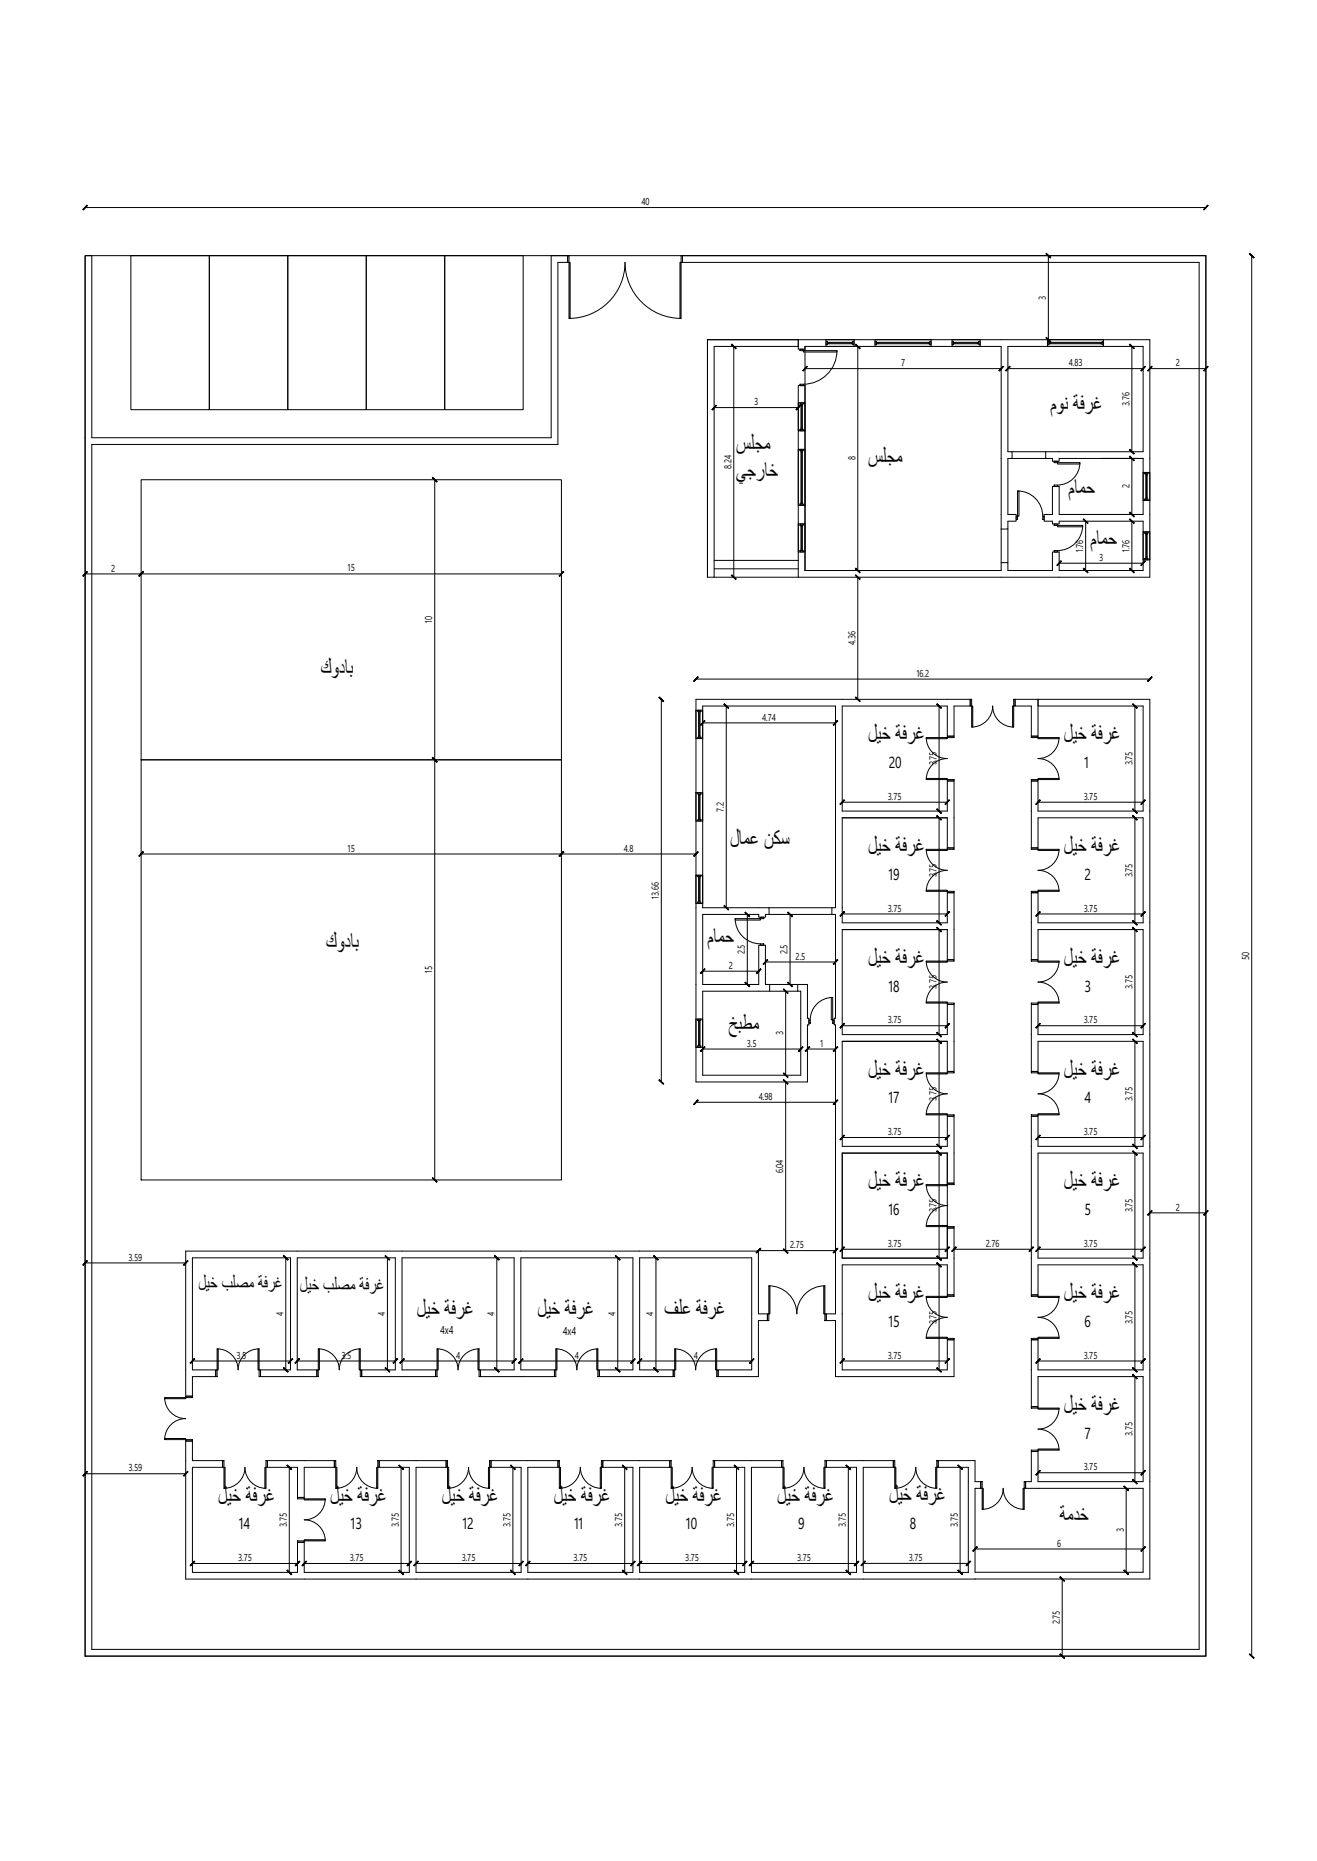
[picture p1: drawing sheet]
<svg xmlns="http://www.w3.org/2000/svg" width="841mm" height="1189mm" viewBox="0 0 841 1189" stroke-linecap="round" stroke-linejoin="round" font-family="sans-serif">
<!-- layer: 0 -->
<g fill="none" stroke="#000" stroke-width=".64">
<path d="M54 163h716v895h-716zM84 163h50v99h-50zM134 163h50v99h-50zM184 163h50v99h-50zM234 163h50v99h-50zM284 163h50v99h-50zM510 217h-58v152M514 221v143h125M703 293h27M90 306h269v179h-269zM456 358h54M456 369h54"/>
<path d="M456 363h54M90 485h269v269h-269zM538 522h67M538 594h67M538 665h67M538 737h67v67h-67z"/>
</g>
<!-- layer: A-Wall -->
<g fill="none" stroke="#000" stroke-width=".64">
<path d="M54 163h5v117h293v-117h10v5h-6v116h-297v770h707v-886h-330v-5h334v895h-716zM452 217h58v4h-54v148h-4zM510 217h17v4h-13v2h-4zM527 217h18M545 217h14v4h-14zM559 217h36M595 217h13v4h-13zM608 217h61v4h-25v68h2v4h-2v36h5v4h-5v5h-5v-117h-13v-4M669 217h65v85h-4v-9h-54v2h-4v-2h-4v-4h62v-68h-25v-4M527 221h18M559 221h36M608 221h18"/>
<path d="M669 221h36M510 246h4v11h-4zM510 257v18M514 257v18M510 275h4v12h-4zM510 287v36M514 287v36M730 302v18M734 302v38h-4v-7h-54v2h-4v-2h-5v-4h5v-18h4v18h54v-9h4M510 323h4v12h-4zM510 335v18M514 335v29h125v-5h5v5h28v-11h4v11h54v-6h4"/>
<path d="M730 340v18M734 340v29h-224v-16h4M444 454h5v-3h85v129h-3v4h3v66h-1v5h1v184h-6v5h6v35h75v-23h-4v19h-67v-67h67v19h4v-43h-4v20h-67v-67h67v19h4v-43h-4v19h-67v-67h67v19h4v-42h-4v19h-67v-67h67v19h4v-43h-4v20h-67v-68h67v20h4v-43h-4v19h-67v-67h67v19h4v-19h11v-4h-176v25M449 454v18M648 447h15v23h-4v-19h-11zM444 472h5v34h-5zM444 506v18M449 506v18M444 524h5v35h-5zM444 559v18M449 559v18M444 651h5v-18h42v-4h-2v-25h-4v25h-36v-45h36v2h4v-2h2v-4h-42v-3h-5v92"/>
<path d="M449 651v18M444 669h5v18h62v-54h-2v-4h7v21h1v5h-1v36h-72zM663 737h67v67h-67zM119 799h365v40h6v5h-6v35h-25v-4h21v-71h-72v71h22v4h-47v-4h21v-71h-71v71h21v4h-47v-4h21v-71h-71v71h21v4h-47v-4h21v-71h-62v71h12v4h-36v-4h20v-71h-63v71h15v4h-15v13h-4zM119 921h4v12h19v4h-19v67h67v-19h4v19h67v-67h-19v-4h43v4h-19v67h67v-67h-19v-4h42v4h-19v67h67v-67h-19v-4h43v4h-20v67h68v-67h-20v-4h43v4h-19v67h67v-67h-19v-4h42v4h-19v67h67v-67h-19v-4h24v14h3v4h-3v53h107v-53h-75v-4h4v-20h4v20h67v-68h-67v20h-4v-43h4v19h67v-67h-67v19h-4v-114h4v19h67v-67h-67v19h-4v-42h4v19h67v-67h-67v19h-4v-43h4v20h67v-68h-67v20h-4v-43h4v19h67v-67h-67v-4h71v562h-615zM171 933h43v4h-20v20h-4v-20h-19zM623 1009h.1"/>
</g>
<!-- layer: DI -->
<g fill="none" stroke="#000" stroke-width=".64">
<path d="M54 133h716M669 163v54M799 163v895M469 221v148M514 235h125M548 221v143M644 235h86M723 221v68M734 235h36M456 260h54M723 293v36M278 306v448"/>
<path d="M693 333v31M723 333v31M676 360h54M54 367h305M548 369v78M444 434h290M422 447v244M464 451v129M600 451v67M725 451v67M449 462h85M538 512h67"/>
<path d="M663 512h67M600 522v68M725 522v68M90 546h354M477 584v45M505 584v45M538 584h67M600 594v67M663 584h67M725 594v67M489 615h45M449 620h36"/>
<path d="M502 633v54M538 655h67M663 655h67M449 670h62M516 670h18M600 665v67M725 665v67M502 691v108M444 704h90M538 727h67M600 737v67M663 727h67"/>
<path d="M725 737v67M734 775h36M484 799h50M538 798h67M609 798h50M663 798h67M54 807h65M182 804v71M247 804v71M317 804v71M394 804v71M419 804v71"/>
<path d="M600 808v67M725 808v67M123 869h63M190 869h62M257 869h71M333 869h71M408 869h72M538 869h67M663 869h67M725 879v68M185 937v67M256 937v67"/>
<path d="M328 937v67M399 937v67M470 937v67M542 937v67M613 937v67M54 941h65M663 941h67M719 951v53M123 999h67M194 999h67M266 999h67M337 999h67"/>
<path d="M408 999h68M480 999h67M551 999h67M623 990h107M678 1009v49"/>
</g>
<g fill="#000" stroke="#000" stroke-width=".64">
<path d="M56 131l-3 3 3-3zM56 131l-3 3z"/>
<path d="M771 131l-2 3zM771 131l-2 3z"/>
<path d="M668 162l3 3zM668 162l3 3z"/>
<path d="M798 162l3 3zM798 162l3 3z"/>
<path d="M668 216l3 2zM668 216l3 2z"/>
<path d="M467 220l3 3zM467 220l3 3z"/>
<path d="M515 234l-2 3 3-3zM515 234l-2 3z"/>
<path d="M546 220l3 3zM546 220l3 3z"/>
<path d="M641 234l-3 3zM641 234l-3 3z"/>
<path d="M645 234l-3 3 3-3zM645 234l-3 3z"/>
<path d="M721 220l3 3zM721 220h1l2 3z"/>
<path d="M728 237h1l2-3zM731 234l-2 3z"/>
<path d="M735 234l-2 3 3-3zM735 234l-2 3z"/>
<path d="M771 234l-2 3zM771 234h1l-3 3z"/>
<path d="M457 259l-2 3 3-3zM457 259l-2 3z"/>
<path d="M508 262h1l2-3zM511 259l-2 3z"/>
<path d="M722 287h-1l3 3zM721 287l3 3z"/>
<path d="M721 292l3 2zM722 291l2 3-3-2z"/>
<path d="M276 305l3 3zM276 305l3 3z"/>
<path d="M692 332l3 2zM692 332l3 2z"/>
<path d="M721 327l3 3-2-3zM721 327l3 3z"/>
<path d="M721 332l3 2zM721 332l1-1 2 3z"/>
<path d="M678 358l-3 3 3-2zM678 358l-3 3z"/>
<path d="M56 365l-3 3 3-3zM56 365l-3 3z"/>
<path d="M89 368l2-3zM91 365l-2 3z"/>
<path d="M91 365l-2 3zM91 365l-2 3z"/>
<path d="M357 368l3-3zM360 365l-3 3z"/>
<path d="M467 368l3 2-3-3zM467 368l3 2z"/>
<path d="M546 363l3 3zM546 363l3 3z"/>
<path d="M546 368l3 2zM547 367l2 3-3-2z"/>
<path d="M692 363l3 3zM692 363l3 3h-1z"/>
<path d="M721 363l3 3-2-3zM721 363l3 3z"/>
<path d="M728 361h1l2-3zM731 358v1l-2 2z"/>
<path d="M446 432l-3 3zM443 435l3-3z"/>
<path d="M733 435l2-3zM735 432l1 1-3 2z"/>
<path d="M421 446l2 2h1zM421 446v-1l3 3z"/>
<path d="M462 450l3 2zM463 450l2 2z"/>
<path d="M547 445l-1 1 3 2zM546 446l3 2z"/>
<path d="M598 450l3 3v-1zM598 450l3 2z"/>
<path d="M723 450l3 3v-1zM723 450h1l2 2z"/>
<path d="M450 460l-2 3 2-2zM447 463l3-3z"/>
<path d="M535 460l-3 3zM535 460v1l-3 2z"/>
<path d="M276 484l3 3zM276 484l3 3z"/>
<path d="M276 484l3 3zM276 484l3 3z"/>
<path d="M539 511l-2 3 2-3zM539 511l-2 3z"/>
<path d="M598 517l3 2zM598 517l3 2v1z"/>
<path d="M606 511l-2 3zM606 511l-2 3z"/>
<path d="M664 511l-2 3 2-3zM664 511l-2 3h-1z"/>
<path d="M723 517l3 2-2-2zM723 517l3 2v1z"/>
<path d="M728 514h1l2-3zM731 511l-2 3z"/>
<path d="M598 521l3 3zM598 521l3 3z"/>
<path d="M723 521l3 3zM723 521h1l2 3z"/>
<path d="M91 544l-2 3 3-3zM91 544l-2 3z"/>
<path d="M357 547l3-3zM360 544l-3 3z"/>
<path d="M360 544l-3 3 3-3zM360 544l-3 3z"/>
<path d="M446 544l-3 3zM446 544l-3 3z"/>
<path d="M463 578l-1 1 3 2zM462 579l3 2z"/>
<path d="M476 583l2 3 1-1zM476 583l3 2z"/>
<path d="M503 583l3 3v-1zM503 583l3 2-3-2z"/>
<path d="M539 582l-2 3 2-2zM539 582l-2 3z"/>
<path d="M598 588l3 3zM598 588l3 3z"/>
<path d="M598 593l3 2zM598 593l3 2z"/>
<path d="M606 582l-2 3zM606 582v1l-2 2z"/>
<path d="M664 582l-2 3 2-2zM664 582l-2 3h-1z"/>
<path d="M723 588l3 3-2-3zM723 588l3 3z"/>
<path d="M723 593l3 2zM723 593l1-1 2 3z"/>
<path d="M728 585h1l2-3zM731 582v1l-2 2z"/>
<path d="M450 619l-2 3 2-3zM450 619l-2 3z"/>
<path d="M490 613l-2 3 2-3zM487 616l3-3-2 3z"/>
<path d="M535 613l-3 3zM535 613l-3 3z"/>
<path d="M476 628l3 2-3-3zM476 628l3 2h-1z"/>
<path d="M483 622l3-3zM486 619l-3 3z"/>
<path d="M500 632l3 3v-1zM500 632l3 2z"/>
<path d="M503 627l3 3zM503 628l3 2z"/>
<path d="M539 654l-2 3 2-3zM539 654l-2 3z"/>
<path d="M598 659l3 3zM598 660l3 2z"/>
<path d="M606 654l-2 3zM606 654l-2 3z"/>
<path d="M664 654l-2 3 2-3zM664 654l-2 3-1-1z"/>
<path d="M723 660l3 2-2-3zM723 660l3 2z"/>
<path d="M728 656l1 1 2-3zM731 654l-2 3z"/>
<path d="M450 669l-2 3 2-3zM450 669l-2 3-1-1z"/>
<path d="M510 671v1l3-3zM513 669l-3 3z"/>
<path d="M517 669l-3 3 3-3zM517 669l-3 3v-1z"/>
<path d="M535 669l-3 2v1zM535 669l-3 3z"/>
<path d="M598 664l3 3v-1zM598 664l3 2z"/>
<path d="M723 664l3 3v-1zM723 664h1l2 2z"/>
<path d="M421 690l3 2zM421 690l3 2-1 1z"/>
<path d="M501 685l2 3zM500 686l3 2z"/>
<path d="M500 690l3 3v-1zM501 690l2 2-3-2z"/>
<path d="M446 703l-3 3 3-3zM446 703l-3 3v-1z"/>
<path d="M535 703l-3 2v1zM535 703l-3 3z"/>
<path d="M539 725l-2 3 2-3zM539 725l-2 3z"/>
<path d="M598 731l3 3zM598 731l3 3z"/>
<path d="M598 735l3 3zM598 735l3 3z"/>
<path d="M606 725l-2 3zM606 725l-2 3z"/>
<path d="M664 725l-2 3 2-3zM664 725l-2 3h-1z"/>
<path d="M723 731l3 3-2-3zM723 731l3 3z"/>
<path d="M723 735l3 3zM723 735h1l2 3z"/>
<path d="M728 728h1l2-3zM731 725l-2 3z"/>
<path d="M276 752v1l3 2zM276 753l3 2z"/>
<path d="M735 773l-2 3 3-2zM735 773l-2 3z"/>
<path d="M771 773l-2 3zM771 773l1 1-3 2z"/>
<path d="M486 797l-3 3 3-2zM486 797l-3 3z"/>
<path d="M501 798h-1l3 2zM500 798l3 2v1z"/>
<path d="M539 797l-2 3 2-3zM539 797l-2 3-1-1z"/>
<path d="M606 797l-3 2 1 1zM606 797l-2 3z"/>
<path d="M610 797l-2 3 3-3zM608 799l2-2-2 3z"/>
<path d="M657 799v1l3-3zM660 797l-3 3z"/>
<path d="M664 797l-2 3 2-3zM661 799l3-2-2 3z"/>
<path d="M728 799l1 1 2-3zM731 797l-2 3z"/>
<path d="M56 805l-3 3 3-2zM56 805l-3 3z"/>
<path d="M117 808l3-3zM120 805v1l-3 2z"/>
<path d="M181 802l3 3zM181 802l3 3-3-3z"/>
<path d="M246 802l3 3zM246 802l3 3-3-3z"/>
<path d="M316 802l3 3zM316 802l3 3z"/>
<path d="M393 802l3 3zM393 802l3 3-3-3z"/>
<path d="M417 802l3 3zM418 802l2 3-3-3z"/>
<path d="M535 797l-3 3zM535 797v1l-3 2z"/>
<path d="M598 802l3 3zM598 803l3 2z"/>
<path d="M598 807l3 3v-1zM598 807l3 2z"/>
<path d="M723 803l3 2-2-3zM723 803l3 2z"/>
<path d="M723 807l3 3v-1zM723 807h1l2 2z"/>
<path d="M124 868l-2 3zM121 871l3-3-2 3z"/>
<path d="M181 874l3 2-3-2zM181 874l3 2v1z"/>
<path d="M184 871l3-3zM187 868l-3 3z"/>
<path d="M191 868l-2 3zM188 871l3-3-2 3z"/>
<path d="M246 874l3 2zM246 874l3 2v1z"/>
<path d="M251 871l3-3zM254 868l-3 3z"/>
<path d="M258 868l-2 3 2-3zM255 871l3-3-2 3z"/>
<path d="M316 874l3 2-3-2zM316 874l3 2-1 1z"/>
<path d="M327 871l2-3zM329 868h1l-3 3z"/>
<path d="M334 868l-3 3 3-3zM334 868l-3 3z"/>
<path d="M393 874l3 2-3-2zM393 874l3 2v1z"/>
<path d="M403 871l2-3zM405 868l-2 3z"/>
<path d="M410 868l-3 3zM407 871l3-3-3 3z"/>
<path d="M418 874l2 2zM417 874l3 2v1z"/>
<path d="M479 871l2-3zM481 868l-2 3z"/>
<path d="M539 868l-2 3 2-3zM536 871l3-3-2 3z"/>
<path d="M598 874l3 2zM598 874l3 2v1z"/>
<path d="M603 871h1l2-3zM606 868l-2 3z"/>
<path d="M664 868l-2 3 2-3zM661 871l3-3-2 3z"/>
<path d="M723 874l3 2-2-2zM723 874l3 2v1z"/>
<path d="M728 871h1l2-3zM731 868l-2 3z"/>
<path d="M723 878l3 3zM723 878h1l2 3z"/>
<path d="M183 936l3 3zM183 936h1l2 3z"/>
<path d="M255 936l2 3h1zM255 936l3 3z"/>
<path d="M326 936l3 3zM326 936l3 3-3-3z"/>
<path d="M397 936l3 3zM398 936l2 3-3-3z"/>
<path d="M469 936l3 3zM469 936l3 3-3-3z"/>
<path d="M540 936l3 3zM541 936l2 3-3-3z"/>
<path d="M612 936l2 3h1zM612 936l3 3z"/>
<path d="M664 939l-2 3 2-2zM664 939l-2 3h-1z"/>
<path d="M56 940l-3 3 3-3zM56 940l-3 3z"/>
<path d="M117 943l3-3zM120 940l-3 3z"/>
<path d="M718 950l2 2h1zM718 950v-1l3 3z"/>
<path d="M724 945h-1l3 3zM723 945l3 3z"/>
<path d="M728 942h1l2-3zM731 939v1l-2 2z"/>
<path d="M124 997l-2 3 2-2zM124 997l-2 3h-1z"/>
<path d="M195 997l-2 3 3-2zM195 997l-2 3z"/>
<path d="M267 997l-3 3 3-2zM267 997l-3 3z"/>
<path d="M338 997l-2 3 3-2zM338 997l-2 3z"/>
<path d="M410 997l-3 3 3-2zM410 997l-3 3z"/>
<path d="M481 997l-2 3 2-2zM481 997l-2 3h-1z"/>
<path d="M552 997l-2 3 3-2zM552 997l-2 3z"/>
<path d="M620 997l-3 3zM620 997v1l-3 2z"/>
<path d="M624 988l-3 3 3-3zM624 988l-3 3z"/>
<path d="M728 991h1l2-3zM731 988l-2 3z"/>
<path d="M184 1003h-1l3 3zM183 1003l3 3z"/>
<path d="M191 997l-2 3zM191 997v1l-2 2z"/>
<path d="M255 1003l3 3-3-3zM255 1003l3 3h-1z"/>
<path d="M260 1000l3-3zM263 997v1l-3 2z"/>
<path d="M326 1003l3 3zM326 1003l3 3z"/>
<path d="M331 1000h1l2-3zM334 997v1l-2 2z"/>
<path d="M398 1003h-1l3 3zM397 1003l3 3z"/>
<path d="M403 1000l2-3zM405 997l1 1-3 2z"/>
<path d="M469 1003l3 3zM469 1003l3 3z"/>
<path d="M477 997l-3 3zM477 997v1l-3 2z"/>
<path d="M541 1003h-1l3 3zM540 1003l3 3z"/>
<path d="M548 997l-3 3h1zM548 997v1l-2 2z"/>
<path d="M612 1003l3 3zM612 1003l3 3h-1z"/>
<path d="M677 1007l3 3zM677 1007l3 3z"/>
<path d="M718 1003l3 3-3-3zM718 1003l3 3h-1z"/>
<path d="M677 1056l3 3zM677 1057l3 2z"/>
<path d="M798 1057l3 2-3-3zM798 1057l3 2z"/>
</g>
<!-- layer: A-Door -->
<g fill="none" stroke="#000" stroke-width=".64">
<path d="M362 163h1v5h-1zM363 168h1v35h-1zM434 168h1v35h-1zM435 163h1v5h-1zM363 203a36 36 0 0 0 36-35 36 36 0 0 0 36 35M511 223h2v1h-2zM513 224h21v1h-21zM534 224a21 21 0 0 1-21 21M511 245h2v1h-2zM673 295h2v1h-2zM675 296h15h-15zM690 296a14 14 0 0 1-15 14"/>
<path d="M650 314a16 16 0 0 1 16 16M650 314h1v16h-1zM673 310h2v1h-2zM649 330h1v2h-1zM666 330h1v2h-1zM673 335h2v1h-2zM675 336h16v1h-16zM691 336a16 16 0 0 1-16 16M673 352h2v1h-2zM620 447v4zM620 451h1v13h-1zM634 451a13 13 0 0 0 13 13"/>
<path d="M634 451a13 13 0 0 1-14 13M647 451v13zM647 447h1v4h-1zM591 471a13 13 0 0 0 14 14 13 13 0 0 0-14 13M592 471h13v1h-13zM605 470h4v1h-4zM659 470h4v1h-4zM663 471h13v1h-13zM676 471a13 13 0 0 1-13 14 13 13 0 0 1 13 13M592 497h13v1h-13zM605 498h4v1h-4zM659 498h4v1h-4z"/>
<path d="M663 497h13v1h-13zM591 543a13 13 0 0 0 14 13 13 13 0 0 0-14 13M592 543h13h-13zM605 542h4v1h-4zM659 542h4v1h-4zM663 543h13h-13zM676 543a13 13 0 0 1-13 13 13 13 0 0 1 13 13M592 569h13h-13zM605 569h4v1h-4zM659 569h4v1h-4zM663 569h13h-13zM469 587a16 16 0 0 0 17 16"/>
<path d="M469 587h17v1h-17zM486 586h2v1h-2zM486 603h2v1h-2zM591 614a13 13 0 0 0 14 13 13 13 0 0 0-14 14M592 614h13v1h-13zM605 613h4v1h-4zM659 613h4v1h-4zM663 614h13v1h-13zM676 614a13 13 0 0 1-13 13 13 13 0 0 1 13 14M531 637h1v15h-1zM532 637a14 14 0 0 0-15 15M517 652v2z"/>
<path d="M532 652h1v2h-1zM592 640h13v1h-13zM605 641h4v1h-4zM659 641h4v1h-4zM663 640h13v1h-13zM591 685a13 13 0 0 0 14 14 13 13 0 0 0-14 13M592 685h13v1h-13zM605 684h4v1h-4zM659 684h4v1h-4zM663 685h13v1h-13zM676 685a13 13 0 0 1-13 14 13 13 0 0 1 13 13M592 711h13v1h-13z"/>
<path d="M605 712h4v1h-4zM659 712h4v1h-4zM663 711h13v1h-13zM591 757a13 13 0 0 0 14 13 13 13 0 0 0-14 14M592 757h13h-13zM605 756h4v1h-4zM592 783h13v1h-13zM605 784h4h-4zM490 839h1v5h-1zM491 821a18 18 0 0 1 18 18 18 18 0 0 1 18-18M491 821h1v18h-1zM526 821h1v18h-1z"/>
<path d="M527 839h1v5h-1zM591 828a13 13 0 0 0 14 14 13 13 0 0 0-14 13M592 828h13v1h-13zM605 827h4v1h-4zM659 827h4v1h-4zM663 828h13v1h-13zM676 828a13 13 0 0 1-13 14 13 13 0 0 1 13 13M592 854h13v1h-13zM605 855h4v1h-4zM659 855h4v1h-4zM663 854h13v1h-13zM138 875h1v4h-1z"/>
<path d="M139 862a13 13 0 0 1 13 13 13 13 0 0 1 13-13M139 862v13zM165 862v13zM165 875h1v4h-1zM202 875h1v4h-1zM203 862a13 13 0 0 1 14 13 13 13 0 0 1 13-13M203 862h1v13h-1zM229 862h1v13h-1zM230 875h1v4h-1zM278 875h1v4h-1zM279 862a13 13 0 0 1 14 13M279 862h1v13h-1z"/>
<path d="M305 862h1v13h-1zM306 862a13 13 0 0 0-14 13M306 875h1v4h-1zM354 875h1v4h-1zM355 862a13 13 0 0 1 13 13 13 13 0 0 1 14-13M355 862h1v13h-1zM381 862h1v13h-1zM382 875h1v4h-1zM430 875h1v4h-1zM431 862a13 13 0 0 1 13 13 13 13 0 0 1 14-13M431 862h1v13h-1zM457 862h1v13h-1z"/>
<path d="M458 875h1v4h-1zM105 893a13 13 0 0 0 14 13 13 13 0 0 0-14 14M105 893h14v1h-14zM119 892h4v1h-4zM659 899h4v1h-4zM663 900h13h-13zM676 900a13 13 0 0 1-13 13 13 13 0 0 1 13 13M105 919h14v1h-14zM119 920h4v1h-4zM142 933h1v4h-1zM143 937h1v14h-1zM169 937h1v14h-1z"/>
<path d="M170 933h1v4h-1zM214 933v4zM214 937h1v14h-1zM241 937v14zM241 933h1v4h-1zM285 933h1v4h-1zM286 937h1v14h-1zM312 937h1v14h-1zM313 933h1v4h-1zM356 933h1v4h-1zM357 937h1v14h-1zM383 937h1v14h-1z"/>
<path d="M384 933h1v4h-1zM428 933h1v4h-1zM429 937v14zM455 937v14zM455 933h1v4h-1zM499 933h1v4h-1zM500 937h1v14h-1zM526 937h1v14h-1zM527 933h1v4h-1zM570 933h1v4h-1zM571 937h1v14h-1zM598 937v14z"/>
<path d="M598 933h1v4h-1zM659 926h4v1h-4zM663 926h13h-13zM143 951a13 13 0 0 0 13-14 13 13 0 0 0 14 14M190 957h4v1h-4zM194 958h14h-14zM208 957a13 13 0 0 1-14 14 13 13 0 0 1 14 13M214 951a13 13 0 0 0 14-14 13 13 0 0 0 13 14M286 951a13 13 0 0 0 13-14 13 13 0 0 0 14 14M357 951a13 13 0 0 0 14-14 13 13 0 0 0 13 14M429 951a13 13 0 0 0 13-14 13 13 0 0 0 13 14M500 951a13 13 0 0 0 13-14 13 13 0 0 0 14 14"/>
<path d="M571 951a13 13 0 0 0 14-14 13 13 0 0 0 13 14M626 947h1v4h-1zM627 951h1v13h-1zM653 951h1v13h-1zM654 947h1v4h-1zM627 964a13 13 0 0 0 14-13 13 13 0 0 0 13 13M190 984h4v1h-4zM194 984h14h-14z"/>
</g>
<!-- layer: A-Wall-Open -->
<path d="M646 293h22M646 289h22M639 338v21M644 338v21M491 580h40M491 584h40M491 633h18M491 629h18" fill="none" stroke="#000" stroke-width=".64"/>
<!-- layer: A-Glaz -->
<g fill="none" stroke="#000" stroke-width=".64">
<path d="M527 218h1v2h-1zM527 217h18M528 219h16v1h-16zM529 219h15M529 219v1M544 219v1M544 218h1v2h-1zM559 218h1v2h-1zM559 217h36M560 219h34v1h-34zM561 219v1M561 219h32"/>
<path d="M593 219v1M594 218h1v2h-1zM608 218h1v2h-1zM608 217h18M609 219h16v1h-16zM610 219h14M610 219v1M624 219v1M625 218h1v2h-1zM669 218h1v2h-1zM669 217h36M670 219h34v1h-34z"/>
<path d="M671 219h32M671 219v1M703 219v1M704 218h1v2h-1zM527 221h18M559 221h36M608 221h18M669 221h36M510 257v18M511 257h2v1h-2zM511 258h1v16h-1zM511 259h1"/>
<path d="M512 259v14M514 257v18M511 274h2v1h-2zM511 273h1M510 287v36M511 287h2v1h-2zM511 288h1v34h-1zM511 289h1M512 289v32M514 287v36M730 302v18M731 302h2v1h-2z"/>
<path d="M731 319h2v1h-2zM732 303h1v16h-1zM732 304h1M732 318h1M732 304v14M734 302v18M510 335v18M511 322h2v1h-2zM511 335h2v1h-2zM511 336h1v16h-1zM511 321h1M511 336h1"/>
<path d="M512 336v15M514 335v18M730 340v18M731 340h2v1h-2zM734 340v18M511 352h2v1h-2zM511 351h1M731 357h2v1h-2zM732 341h1v16h-1zM732 342h1M732 356h1M732 342v14"/>
<path d="M444 454v18M446 454h2v1h-2zM446 455h1v16h-1zM446 456h1M447 456v14M449 454v18M446 471h2v1h-2zM446 470h1M444 506v18M446 506h2v1h-2zM446 507h1v17h-1zM446 508h1"/>
<path d="M447 508v15M449 506v18M446 524h2h-2zM446 523h1M444 559v18M446 559h2v1h-2zM449 559v18M446 576h2v1h-2zM446 560h1v16h-1zM446 561h1M446 575h1M447 561v14"/>
<path d="M444 651v18M446 651h2v1h-2zM446 652h1v16h-1zM446 653h1M447 653v14M449 651v18M446 668h2v1h-2zM446 667h1"/>
</g>
<g font-size="15">
<text x="671" y="263">حر ةف خيل</text>
<text x="470" y="289">مرلل</text>
<text x="554" y="297">مرلل</text>
<text x="470" y="306">خايكف</text>
<text x="686" y="317">كح نم</text>
<text x="700" y="350">كح نم</text>
<text x="205" y="432">بر ككم</text>
<text x="554" y="474">غرفة خيل</text>
<text x="679" y="474">غرفة خيل</text>
<text x="466" y="541">سكنفةمال</text>
<text x="554" y="546">غرفة خيل</text>
<text x="679" y="546">غرفة خيل</text>
<text x="456" y="604">كح نم</text>
<text x="208" y="607">بر ككم</text>
<text x="554" y="617">غرفة خيل</text>
<text x="679" y="617">غرفة خيل</text>
<text x="465" y="659">مطبل</text>
<text x="554" y="688">غرفة خيل</text>
<text x="679" y="688">غرفة خيل</text>
<text x="554" y="760">غرفة خيل</text>
<text x="679" y="760">غرفة خيل</text>
<text x="554" y="831">غرفة خيل</text>
<text x="679" y="831">غرفة خيل</text>
<text x="266" y="841">غرفة خيل</text>
<text x="343" y="841">غرفة خيل</text>
<text x="424" y="841">غرفة خيل</text>
<text x="679" y="903">غرفة خيل</text>
<text x="139" y="961">غرفة خيل</text>
<text x="211" y="961">غرفة خيل</text>
<text x="282" y="961">غرفة خيل</text>
<text x="354" y="961">غرفة خيل</text>
<text x="425" y="961">غرفة خيل</text>
<text x="496" y="961">غرفة خيل</text>
<text x="568" y="960">غرفة خيل</text>
<text x="681" y="973">لمف</text>
</g>
<g font-size="12.7">
<text x="127" y="824">غرفة رصلة خيل</text>
<text x="192" y="825">غرفة رصلة خيل</text>
</g>
<g font-size="10.2">
<text x="568" y="491">20</text>
<text x="693" y="491">1</text>
<text x="568" y="562">19</text>
<text x="693" y="562">2</text>
<text x="568" y="634">18</text>
<text x="693" y="634">3</text>
<text x="568" y="705">17</text>
<text x="693" y="705">4</text>
<text x="568" y="776">16</text>
<text x="693" y="776">5</text>
<text x="568" y="848">15</text>
<text x="693" y="848">6</text>
<text x="693" y="919">7</text>
<text x="153" y="977">14</text>
<text x="224" y="977">13</text>
<text x="295" y="977">12</text>
<text x="367" y="977">11</text>
<text x="438" y="977">10</text>
<text x="510" y="977">9</text>
<text x="581" y="977">8</text>
</g>
<g font-size="7.3">
<text x="281" y="852">4x4</text>
<text x="359" y="853">4x4</text>
</g>
<g font-size="6.4">
<text x="410" y="131">40</text>
<text x="668" y="191" transform="rotate(-90 668 191)">3</text>
<text x="682" y="234">4.83</text>
<text x="575" y="234">7</text>
<text x="751" y="234">2</text>
<text x="482" y="259">3</text>
<text x="721" y="259" transform="rotate(-90 721 259)">3.76</text>
<text x="467" y="299" transform="rotate(-90 467 299)">8.24</text>
<text x="546" y="294" transform="rotate(-90 546 294)">8</text>
<text x="721" y="312" transform="rotate(-90 721 312)">2</text>
<text x="692" y="353" transform="rotate(-90 692 353)">1.76</text>
<text x="721" y="353" transform="rotate(-90 721 353)">1.76</text>
<text x="702" y="358">3</text>
<text x="71" y="365">2</text>
<text x="222" y="365">15</text>
<text x="276" y="398" transform="rotate(-90 276 398)">10</text>
<text x="546" y="412" transform="rotate(-90 546 412)">4.36</text>
<text x="585" y="432">16.2</text>
<text x="487" y="460">4.74</text>
<text x="598" y="489" transform="rotate(-90 598 489)">3.75</text>
<text x="723" y="489" transform="rotate(-90 723 489)">3.75</text>
<text x="567" y="511">3.75</text>
<text x="692" y="511">3.75</text>
<text x="462" y="519" transform="rotate(-90 462 519)">7.2</text>
<text x="222" y="544">15</text>
<text x="398" y="544">4.8</text>
<text x="598" y="560" transform="rotate(-90 598 560)">3.75</text>
<text x="723" y="560" transform="rotate(-90 723 560)">3.75</text>
<text x="421" y="574" transform="rotate(-90 421 574)">13.66</text>
<text x="567" y="582">3.75</text>
<text x="692" y="582">3.75</text>
<text x="476" y="610" transform="rotate(-90 476 610)">2.5</text>
<text x="503" y="610" transform="rotate(-90 503 610)">2.5</text>
<text x="508" y="613">2.5</text>
<text x="798" y="613" transform="rotate(-90 798 613)">50</text>
<text x="276" y="622" transform="rotate(-90 276 622)">15</text>
<text x="465" y="619">2</text>
<text x="598" y="632" transform="rotate(-90 598 632)">3.75</text>
<text x="723" y="632" transform="rotate(-90 723 632)">3.75</text>
<text x="567" y="654">3.75</text>
<text x="692" y="654">3.75</text>
<text x="500" y="661" transform="rotate(-90 500 661)">3</text>
<text x="477" y="669">3.5</text>
<text x="524" y="669">1</text>
<text x="485" y="703">4.98</text>
<text x="598" y="703" transform="rotate(-90 598 703)">3.75</text>
<text x="723" y="703" transform="rotate(-90 723 703)">3.75</text>
<text x="567" y="725">3.75</text>
<text x="692" y="725">3.75</text>
<text x="500" y="750" transform="rotate(-90 500 750)">6.04</text>
<text x="751" y="773">2</text>
<text x="598" y="775" transform="rotate(-90 598 775)">3.75</text>
<text x="723" y="775" transform="rotate(-90 723 775)">3.75</text>
<text x="505" y="797">2.75</text>
<text x="567" y="797">3.75</text>
<text x="630" y="797">2.76</text>
<text x="692" y="797">3.75</text>
<text x="82" y="805">3.59</text>
<text x="181" y="841" transform="rotate(-90 181 841)">4</text>
<text x="246" y="841" transform="rotate(-90 246 841)">4</text>
<text x="316" y="841" transform="rotate(-90 316 841)">4</text>
<text x="393" y="841" transform="rotate(-90 393 841)">4</text>
<text x="417" y="841" transform="rotate(-90 417 841)">4</text>
<text x="598" y="846" transform="rotate(-90 598 846)">3.75</text>
<text x="723" y="846" transform="rotate(-90 723 846)">3.75</text>
<text x="151" y="868">3.5</text>
<text x="218" y="868">3.5</text>
<text x="291" y="868">4</text>
<text x="367" y="868">4</text>
<text x="443" y="868">4</text>
<text x="567" y="868">3.75</text>
<text x="692" y="868">3.75</text>
<text x="723" y="917" transform="rotate(-90 723 917)">3.75</text>
<text x="82" y="940">3.59</text>
<text x="692" y="939">3.75</text>
<text x="183" y="975" transform="rotate(-90 183 975)">3.75</text>
<text x="255" y="975" transform="rotate(-90 255 975)">3.75</text>
<text x="326" y="975" transform="rotate(-90 326 975)">3.75</text>
<text x="397" y="975" transform="rotate(-90 397 975)">3.75</text>
<text x="469" y="975" transform="rotate(-90 469 975)">3.75</text>
<text x="540" y="975" transform="rotate(-90 540 975)">3.75</text>
<text x="612" y="975" transform="rotate(-90 612 975)">3.75</text>
<text x="718" y="979" transform="rotate(-90 718 979)">3</text>
<text x="675" y="988">6</text>
<text x="152" y="997">3.75</text>
<text x="223" y="997">3.75</text>
<text x="295" y="997">3.75</text>
<text x="366" y="997">3.75</text>
<text x="438" y="997">3.75</text>
<text x="509" y="997">3.75</text>
<text x="580" y="997">3.75</text>
<text x="677" y="1038" transform="rotate(-90 677 1038)">2.75</text>
</g>
</svg>
